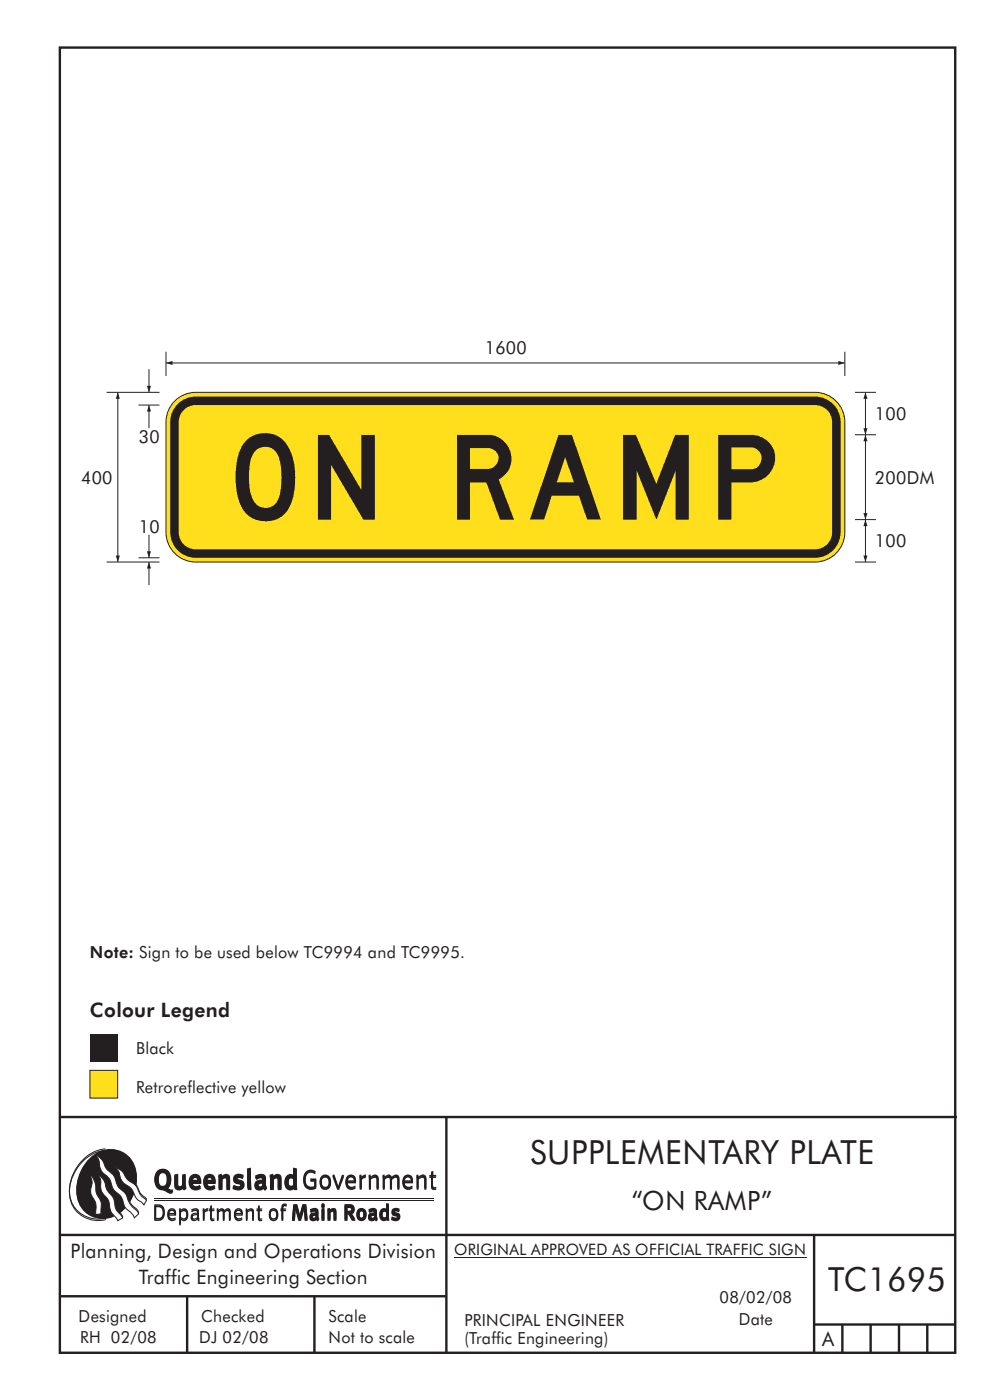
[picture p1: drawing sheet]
<svg xmlns="http://www.w3.org/2000/svg" width="210mm" height="297mm" viewBox="0 0 210 297" stroke-linecap="round" stroke-linejoin="round" font-family="sans-serif">
<g fill="none" stroke="#231f20" stroke-width=".51">
<path d="M12.7 10.1h189.9v276.9h-189.9zM12.7 237h190.3M94.7 236.9v50.1M12.7 262h190M12.7 275h82M39.7 275v12M66.7 275v12M172.7 262v25M172.7 281h30M178.7 281v6M184.7 281v6M190.7 281v6"/>
<path d="M196.7 281v6"/>
</g>
<path d="M19.1 219.4h5.9v5.9h-5.9z" fill-rule="evenodd" fill="#231f20"/>
<path d="M19.1 227.1h5.9v5.9h-5.9z" fill-rule="evenodd" fill="#ffdf1b" stroke="#231f20" stroke-width=".21"/>
<path d="M96.3 266.7h74.7" fill="none" stroke="#231f20" stroke-width=".21"/>
<g fill="#231f20">
<path d="M64.9 248.5a1.61 1.61 0 0 1 2.1 0l-.2 .3a1.17 1.17 0 0 0-1.4-.2 1.17 1.17 0 0 0-.6 1.3 1.42 1.42 0 0 0 1.2 1.8l.7-.1v-1.2h-.8l-.1-.4h1.3v1.8a1.82 1.82 0 0 1-2.2 0 1.82 1.82 0 0 1-.6-2.1l.2-.7z" fill-rule="evenodd"/>
<path d="M68.2 249.4a1.77 1.77 0 0 0 .4 2.7 1.39 1.39 0 0 0 1.4-.5 1.39 1.39 0 0 0 .2-1.5 1.19 1.19 0 0 0-2-.7zM68.5 249.7a.83 .83 0 0 1 1 .1 .83 .83 0 0 1 .2 .9 .75 .75 0 0 1-.6 1.1 .75 .75 0 0 1-.8-.9v-.9z" fill-rule="evenodd"/>
<path d="M70.5 249.2h.4l.8 2.4 .8-2.4h.5l-1.1 2.9h-.4z" fill-rule="evenodd"/>
<path d="M73.6 249.6a1.74 1.74 0 0 0 .5 2.5l.9-.1 .5-.2-.2-.3a.89 .89 0 0 1-1.1 .2 .89 .89 0 0 1-.4-1h1.7a1.15 1.15 0 0 0-.4-1.4 1.15 1.15 0 0 0-1.5 .3zM74 249.7a.67 .67 0 0 1 .8-.1 .67 .67 0 0 1 .3 .8h-1.3z" fill-rule="evenodd"/>
<path d="M76.2 249.3l.4-.1 .1 .4 .5-.4h.5l-.2 .5a.61 .61 0 0 0-.8 .6v1.8h-.4z" fill-rule="evenodd"/>
<path d="M78.1 249.3l.5-.1 .1 .4a.89 .89 0 0 1 .9-.4 .89 .89 0 0 1 .7 .7v2.2h-.4v-2.2l-.1-.2-.3-.1-.8 .3v2.2h-.4z" fill-rule="evenodd"/>
<path d="M81.1 249.3l.4-.1 .1 .4a.83 .83 0 0 1 .8-.4 .83 .83 0 0 1 .7 .4 .86 .86 0 0 1 .9-.4 .86 .86 0 0 1 .7 .7v2.2h-.4l-.1-2.4a.5 .5 0 0 0-.8 .1l-.2 .2v2.1h-.5v-2.3l-.4-.2-.7 .3v2.2h-.4z" fill-rule="evenodd"/>
<path d="M85.7 249.6a1.74 1.74 0 0 0 .5 2.5l.9-.1 .5-.2-.2-.3a.89 .89 0 0 1-1.1 .2 .89 .89 0 0 1-.4-1h1.7a1.15 1.15 0 0 0-.5-1.4 1.15 1.15 0 0 0-1.4 .3zM86 249.7a.67 .67 0 0 1 .9-.1 .67 .67 0 0 1 .3 .8h-1.3z" fill-rule="evenodd"/>
<path d="M88.3 249.3l.4-.1 .1 .4a.89 .89 0 0 1 .9-.4 .89 .89 0 0 1 .7 .7v2.2h-.4v-2.2l-.1-.2-.3-.1-.8 .3v2.2h-.4z" fill-rule="evenodd"/>
<path d="M91.5 248.5l.4-.1v.8h.7l-.2 .4h-.5v2.1l.1 .1h.5l.1 .2a.71 .71 0 0 1-1.2-.5v-1.9h-.3v-.4h.3z" fill-rule="evenodd"/>
<path d="M37 249.2l.8-.2v2a.46 .46 0 0 0 .2 .6 .46 .46 0 0 0 .6-.3v-2.1l.8-.2v2.3l.2 .6-.6 .3-.2-.3a1.03 1.03 0 0 1-1.2 .3 1.03 1.03 0 0 1-.6-1.1z" fill-rule="evenodd"/>
<path d="M40.4 249.4a1.64 1.64 0 0 0 0 2.3 1.64 1.64 0 0 0 2.3 .1l-.4-.5a.78 .78 0 0 1-.9 .3 .78 .78 0 0 1-.5-.7h1.8a1.37 1.37 0 0 0-.6-1.7 1.37 1.37 0 0 0-1.7 .2zM41 249.8a.48 .48 0 0 1 .7-.1 .48 .48 0 0 1 .2 .6h-1z" fill-rule="evenodd"/>
<path d="M43.5 249.4a1.65 1.65 0 0 0-.2 2 1.65 1.65 0 0 0 1.9 .7l.5-.3-.3-.5a.78 .78 0 0 1-.9 .4 .78 .78 0 0 1-.5-.8h1.8a1.37 1.37 0 0 0-.6-1.7 1.37 1.37 0 0 0-1.7 .2zM44.1 249.8a.48 .48 0 0 1 .6-.1 .48 .48 0 0 1 .2 .6h-.9z" fill-rule="evenodd"/>
<path d="M46.3 249.2l.7-.2 .1 .4a.95 .95 0 0 1 1-.3 .95 .95 0 0 1 .7 .8v2.3h-.8v-2.3l-.3-.2-.5 .3v2.2h-.8z" fill-rule="evenodd"/>
<path d="M49.7 249.4a1.73 1.73 0 0 1 2-.1l-.2 .5-.6-.2a.42 .42 0 0 0-.6 .3l.2 .2a1.23 1.23 0 0 1 1.4 1.1 1.47 1.47 0 0 1-2.3 .9l-.3-.2 .3-.6 .7 .3a.47 .47 0 0 0 .7-.3 .87 .87 0 0 0-1-.5l-.4-.2-.1-.4z" fill-rule="evenodd"/>
<path d="M54.1 249.4l.3 .6 .3-.2a.62 .62 0 0 1 .9 .1v.4a1.21 1.21 0 0 0-1.3 .3 1.21 1.21 0 0 0-.2 1.3 1.19 1.19 0 0 0 1.7 0l.5 .4 .4-.5-.3-.3v-1.4a.96 .96 0 0 0-1.3-1.1zM55 250.9l.6-.1v.7a.43 .43 0 0 1-.6 .1 .43 .43 0 0 1 0-.7z" fill-rule="evenodd"/>
<path d="M57.2 249.2l.7-.2 .1 .4a.95 .95 0 0 1 1-.3 .95 .95 0 0 1 .7 .8v2.3h-.8v-2.3l-.3-.2-.5 .3v2.2h-.8z" fill-rule="evenodd"/>
<path d="M62.2 247.7v1.5a1.29 1.29 0 0 0-1.4 .1 1.29 1.29 0 0 0-.5 1.4 1.24 1.24 0 0 0 .5 1.3 1.24 1.24 0 0 0 1.5 0l.1 .2h.7l-.1-4.4zM61.5 249.8l.4-.1 .3 .2v1.4l-.3 .2a.48 .48 0 0 1-.6-.4 1.52 1.52 0 0 1 .2-1.3z" fill-rule="evenodd"/>
<path d="M52.4 247.9l.8-.2 .2 4.5h-.8l-.1-.2z" fill-rule="evenodd"/>
</g>
<path d="M22.4 243.7a9 9 0 0 0-7.4 10.9 6.2 6.2 0 0 0 7.5 3.8M32.7 254.3h59.4" fill="none" stroke="#231f20" stroke-width=".21"/>
<path d="M19.1 245.6a5.7 5.7 0 0 1 6.5-1.4 5.7 5.7 0 0 1 3.4 5.7 8.6 8.6 0 0 1-6.2 8.3 5.7 5.7 0 0 1-6.5-7 9.9 9.9 0 0 1 2.8-5.6z" fill-rule="evenodd" fill="#231f20"/>
<path d="M24.4 247.4a3.1 3.1 0 0 1 2.3 2.1l.8 .8a3.2 3.2 0 0 1 2 2.4l.4 .6 1.2 1-.6 1-.2-.3a3.5 3.5 0 0 1-1.9-2.1 3.8 3.8 0 0 0-2.1-2.2 3.5 3.5 0 0 1-1-2.2zM20.4 244.8a3.4 3.4 0 0 1 1.9 2.4l.7 .9a3.3 3.3 0 0 1 1.7 2.6 4.4 4.4 0 0 0 1.7 2l.3 .3a6.1 6.1 0 0 0 2.5 3.7l.2 .5-.9 .9a6.1 6.1 0 0 0-1.9-2.3l-.4-.7a3.6 3.6 0 0 0-1.9-2.8l-.6-1a3.6 3.6 0 0 0-1.9-2.8 3.7 3.7 0 0 1-.8-2.4zM21 249a3.4 3.4 0 0 1 1.5 2.7l.6 1a3.8 3.8 0 0 1 1.4 3.1l.3 .7 1.2 1.6-1 .5-.5-.7a3.2 3.2 0 0 1-1.3-2.8 4.3 4.3 0 0 0-1.4-2.2 4.7 4.7 0 0 1-.5-3zM19.2 249a5.1 5.1 0 0 1 1.2 3.7l.3 .6a3.1 3.1 0 0 1 .7 3l.1 .9-1.1 .1-.1-.7a3.5 3.5 0 0 0-.9-3.3 3.6 3.6 0 0 1 .1-2.5z" fill-rule="evenodd" fill="#fff" stroke="#231f20" stroke-width=".21"/>
<g fill="#231f20">
<path d="M33.4 248.4a2.51 2.51 0 0 0 .4 3.7l.8 .1a2.78 2.78 0 0 0 2 .7l.2-.6h-.6l-.7-.3a2.56 2.56 0 0 0 0-3.8 1.83 1.83 0 0 0-2.1 .2zM34 248.7a.87 .87 0 0 1 1 .1 .87 .87 0 0 1 .4 .9v.4a1.17 1.17 0 0 1-.9 1.5l-.3-.1a2.38 2.38 0 0 1-.2-2.8z" fill-rule="evenodd"/>
<path d="M33.1 255.8v2.6a1.12 1.12 0 0 0 1.2-.3 1.12 1.12 0 0 0 .2-1.2l-.1-.5-.3-.5zM32.7 255.5h1.1a1.67 1.67 0 0 1 1.2 1.6 1.67 1.67 0 0 1-1.3 1.6h-1zM36.1 256.8l-.2 .5h1.1a.55 .55 0 0 0-.3-.6 .55 .55 0 0 0-.6 .1zM35.8 256.6a.95 .95 0 0 1 1.2-.1 .95 .95 0 0 1 .4 1.1h-1.5a.72 .72 0 0 0 .4 .8 .72 .72 0 0 0 .9-.2l.1 .3a1.15 1.15 0 0 1-1.5 0 1.15 1.15 0 0 1-.2-1.5zM38.4 257v1.1a.7 .7 0 0 0 .9 .2 .7 .7 0 0 0 .2-.9 .61 .61 0 0 0-.4-.7 .61 .61 0 0 0-.7 .3zM38 256.4l.3-.1 .1 .4a.95 .95 0 0 1 1.2-.2 .95 .95 0 0 1 .3 1.2 .92 .92 0 0 1-.5 .9 .92 .92 0 0 1-1-.1v1.1l-.4 .1zM40.9 257.7a.5 .5 0 0 0 .2 .8 .5 .5 0 0 0 .7-.4v-.6zM40.5 256.6a1 1 0 0 1 1.7 .3v1.4l.2 .2-.2 .3-.3-.4a.78 .78 0 0 1-1.4 0 .78 .78 0 0 1 .8-1.1h.5a.58 .58 0 0 0-.3-.7 .58 .58 0 0 0-.7 .2zM43 256.4l.3-.1 .1 .4 .3-.3 .5-.1-.2 .4a.52 .52 0 0 0-.6 .5v1.5h-.4zM44.6 255.8l.4-.1-.1 .7h.6l-.1 .2h-.5v1.5a.35 .35 0 0 0 .6 .3v.3a.57 .57 0 0 1-.6 0 .57 .57 0 0 1-.3-.5v-1.6h-.3v-.2h.3zM45.9 256.4l.4-.1 .1 .4 .2-.2a.64 .64 0 0 1 1 .2 .7 .7 0 0 1 .8-.4 .7 .7 0 0 1 .5 .6v1.8h-.4v-1.7l-.2-.4-.7 .4v1.7h-.3v-1.7a.38 .38 0 0 0-.3-.4 .38 .38 0 0 0-.5 .2l-.1 .2v1.7h-.4zM50.2 256.8l-.2 .5h1.1a.55 .55 0 0 0-.2-.6 .55 .55 0 0 0-.7 .1zM49.9 256.6a.95 .95 0 0 1 1.2-.1 .95 .95 0 0 1 .4 1.1h-1.5a.72 .72 0 0 0 .4 .8 .72 .72 0 0 0 .9-.2l.1 .3a1.15 1.15 0 0 1-1.5 0 1.15 1.15 0 0 1-.2-1.5zM52.1 256.4l.3-.1 .1 .4a.72 .72 0 0 1 .8-.4 .72 .72 0 0 1 .6 .6v1.8h-.4v-1.6a.45 .45 0 0 0-.3-.5 .45 .45 0 0 0-.5 .2l-.2 .2v1.7h-.3zM54.7 255.8l.4-.1v.7h.6l-.1 .2h-.5v1.5a.35 .35 0 0 0 .5 .3v.3a.57 .57 0 0 1-.6 0 .57 .57 0 0 1-.3-.5v-1.6h-.3v-.2h.3zM57.6 256.7l-.2 .8a.65 .65 0 0 0 .3 .8 .65 .65 0 0 0 .8-.2l.1-.1a.93 .93 0 0 0-.7-1.4zM57.3 256.6a1.12 1.12 0 0 1 1.4 0 1.12 1.12 0 0 1 .2 1.5 1.01 1.01 0 0 1-1.2 .6 1.01 1.01 0 0 1-.7-1.2zM59.9 255.5l.5-.2 .5 .1-.2 .3-.3-.1-.3 .2v.6h.6l-.1 .2h-.5v2.1h-.4v-2.1h-.2v-.2h.2zM62.2 255.4l-.3 3.3h.7l.1-2.3 .6 2.3h.5l.7-2.3 .1 2.3h.7l-.3-3.3h-.9l-.5 2.2-.5-2.2zM65.7 256.6l.3 .4a.51 .51 0 0 1 .5-.3 .51 .51 0 0 1 .4 .4v.1a.88 .88 0 0 0-1.1 .3 .88 .88 0 0 0 .2 1.2 .9 .9 0 0 0 1.1-.2l.3 .3 .4-.4-.3-.3v-1a.87 .87 0 0 0-.4-.9 .87 .87 0 0 0-1 .2zM66.4 257.7l.5-.1v.6l-.1 .1h-.3l-.2-.2zM68.2 256.3v2.4h.6v-2.5zM68.1 255.6a.4 .4 0 0 0 .8 0 .4 .4 0 0 0-.8 0zM69.4 256.4l.1 2.3h.6v-1.7a.33 .33 0 0 1 .4-.2 .33 .33 0 0 1 .2 .3v1.6h.7v-1.8a.75 .75 0 0 0-.6-.6 .75 .75 0 0 0-.8 .2v-.3zM73.1 255.4v3.3h.6v-1.4l.3 .3 .7 1.1h.7l-.9-1.4a.94 .94 0 0 0 .7-1 .94 .94 0 0 0-.9-.9zM73.7 256a.51 .51 0 0 1 .7 .1 .51 .51 0 0 1-.1 .7h-.6zM75.9 256.6a1.19 1.19 0 0 0-.1 1.7 1.19 1.19 0 0 0 1.7 0 1.19 1.19 0 0 0 0-1.6 1.19 1.19 0 0 0-1.6-.1zM76.5 256.8l.2-.1a.99 .99 0 0 1 0 1.6 1.06 1.06 0 0 1-.2-1.5zM78.1 256.6l.3 .4a.51 .51 0 0 1 .5-.3 .51 .51 0 0 1 .4 .4v.1a.88 .88 0 0 0-1.1 .3 .88 .88 0 0 0 .2 1.2 .9 .9 0 0 0 1.1-.2l.3 .3 .4-.4-.2-.3v-1a.87 .87 0 0 0-.5-.9 .87 .87 0 0 0-1 .2zM78.9 257.7l.4-.1v.6l-.1 .1h-.3l-.2-.2zM81.9 255.2v1.2a1.2 1.2 0 0 0-1.4 .6 1.2 1.2 0 0 0 .2 1.4l.5 .3 .8-.1v.1h.6l-.1-3.4zM81.4 256.8l.5 .1-.1 1.2a.46 .46 0 0 1-.5 0 .46 .46 0 0 1-.2-.6zM83.3 256.4a.79 .79 0 0 0-.2 1 .79 .79 0 0 0 1 .4 .33 .33 0 0 1 0 .5 .33 .33 0 0 1-.5-.1l-.5-.2-.2 .5a1.15 1.15 0 0 0 1.2 .3 1.15 1.15 0 0 0 .8-1 1.49 1.49 0 0 0-1.2-.8 .4 .4 0 0 1 .3-.3 .4 .4 0 0 1 .4 .1l.2 .1 .2-.4a1.47 1.47 0 0 0-1.5-.1z" fill-rule="evenodd"/>
<path d="M64.9 248.8a1.61 1.61 0 0 1 2.1 0l-.2 .3a1.17 1.17 0 0 0-1.4-.2 1.17 1.17 0 0 0-.6 1.3 1.42 1.42 0 0 0 1.2 1.9l.7-.2v-1.2h-.8l-.1-.4h1.3v1.8a1.82 1.82 0 0 1-2.2 0 1.82 1.82 0 0 1-.6-2.1l.2-.7z" fill-rule="evenodd"/>
<path d="M68.2 249.7a1.77 1.77 0 0 0 .4 2.7 1.39 1.39 0 0 0 1.4-.5 1.39 1.39 0 0 0 .2-1.5 1.19 1.19 0 0 0-2-.7zM68.5 250a.83 .83 0 0 1 1 .1 .83 .83 0 0 1 .2 .9 .75 .75 0 0 1-.6 1.1 .75 .75 0 0 1-.8-.8v-1z" fill-rule="evenodd"/>
<path d="M70.5 249.6l.4-.1 .8 2.4 .8-2.3h.5l-1.1 2.8h-.4z" fill-rule="evenodd"/>
<path d="M73.6 249.9a1.74 1.74 0 0 0 .5 2.5l.9-.1 .5-.2-.2-.3a.89 .89 0 0 1-1.1 .2 .89 .89 0 0 1-.4-1h1.7a1.15 1.15 0 0 0-.4-1.3 1.15 1.15 0 0 0-1.5 .2zM74 250a.67 .67 0 0 1 .8-.1 .67 .67 0 0 1 .3 .8h-1.3z" fill-rule="evenodd"/>
<path d="M76.2 249.6l.4-.1 .1 .4 .5-.4h.5l-.2 .5a.61 .61 0 0 0-.8 .6v1.8h-.4z" fill-rule="evenodd"/>
<path d="M78.1 249.6l.5-.1 .1 .4a.89 .89 0 0 1 .9-.4 .89 .89 0 0 1 .7 .7v2.2h-.4v-2.2l-.1-.2-.3-.1-.8 .4v2.1h-.4z" fill-rule="evenodd"/>
<path d="M81.1 249.6l.4-.1 .1 .4a.83 .83 0 0 1 .8-.4 .83 .83 0 0 1 .7 .4 .86 .86 0 0 1 .9-.4 .86 .86 0 0 1 .7 .7v2.2h-.4l-.1-2.3a.5 .5 0 0 0-.8 0l-.2 .2v2.1h-.5v-2.2l-.4-.3-.7 .4v2.1h-.4z" fill-rule="evenodd"/>
<path d="M85.7 249.9a1.74 1.74 0 0 0 .5 2.5l.9-.1 .5-.2-.2-.3a.89 .89 0 0 1-1.1 .2 .89 .89 0 0 1-.4-1h1.7a1.15 1.15 0 0 0-.5-1.3 1.15 1.15 0 0 0-1.4 .2zM86 250a.67 .67 0 0 1 .9-.1 .67 .67 0 0 1 .3 .8h-1.3z" fill-rule="evenodd"/>
<path d="M88.3 249.6l.4-.1 .1 .4a.89 .89 0 0 1 .9-.4 .89 .89 0 0 1 .7 .7v2.2h-.4v-2.2l-.1-.2-.3-.1-.8 .4v2.1h-.4z" fill-rule="evenodd"/>
<path d="M91.5 248.8l.4-.1v.9h.7l-.2 .3h-.5v2.1l.1 .1h.5l.1 .3a.71 .71 0 0 1-1.2-.6v-1.9h-.3v-.3h.3z" fill-rule="evenodd"/>
<path d="M37 249.5l.8-.2v2a.46 .46 0 0 0 .2 .6 .46 .46 0 0 0 .6-.2v-2.2l.8-.2v2.4l.2 .5-.6 .4-.2-.4a1.03 1.03 0 0 1-1.2 .3 1.03 1.03 0 0 1-.6-1.1z" fill-rule="evenodd"/>
<path d="M40.4 249.8a1.64 1.64 0 0 0 0 2.2 1.64 1.64 0 0 0 2.3 .1l-.4-.4a.78 .78 0 0 1-.9 .3 .78 .78 0 0 1-.5-.8h1.8a1.37 1.37 0 0 0-.6-1.7 1.37 1.37 0 0 0-1.7 .3zM41 250.1a.48 .48 0 0 1 .7-.1 .48 .48 0 0 1 .2 .6h-1z" fill-rule="evenodd"/>
<path d="M43.5 249.8a1.65 1.65 0 0 0-.2 1.9 1.65 1.65 0 0 0 1.9 .8l.5-.4-.3-.4a.78 .78 0 0 1-.9 .3 .78 .78 0 0 1-.5-.8h1.8a1.37 1.37 0 0 0-.6-1.7 1.37 1.37 0 0 0-1.7 .3zM44.1 250.1a.48 .48 0 0 1 .6-.1 .48 .48 0 0 1 .2 .6h-.9z" fill-rule="evenodd"/>
<path d="M46.3 249.5l.7-.2 .1 .4a.95 .95 0 0 1 1-.3 .95 .95 0 0 1 .7 .8v2.3h-.8v-2.3l-.3-.2-.5 .3v2.2h-.8z" fill-rule="evenodd"/>
<path d="M49.7 249.7a1.73 1.73 0 0 1 2-.1l-.2 .5-.6-.2a.42 .42 0 0 0-.6 .3l.2 .3a1.23 1.23 0 0 1 1.4 1 1.47 1.47 0 0 1-2.3 .9l-.3-.2 .3-.6 .7 .3a.47 .47 0 0 0 .7-.3 .87 .87 0 0 0-1-.5l-.4-.2-.1-.4z" fill-rule="evenodd"/>
<path d="M54.1 249.8l.3 .5 .3-.2a.62 .62 0 0 1 .9 .1v.4a1.21 1.21 0 0 0-1.3 .3 1.21 1.21 0 0 0-.2 1.3 1.19 1.19 0 0 0 1.7 0l.5 .4 .4-.5-.3-.3v-1.4a.96 .96 0 0 0-1.3-1.1zM55 251.2l.6-.1v.7a.43 .43 0 0 1-.6 .1 .43 .43 0 0 1 0-.7z" fill-rule="evenodd"/>
<path d="M57.2 249.5l.7-.2 .1 .4a.95 .95 0 0 1 1-.3 .95 .95 0 0 1 .7 .8v2.3h-.8v-2.3l-.3-.2-.5 .3v2.2h-.8z" fill-rule="evenodd"/>
<path d="M62.2 248v1.5a1.29 1.29 0 0 0-1.4 .2 1.29 1.29 0 0 0-.5 1.3 1.24 1.24 0 0 0 .5 1.3 1.24 1.24 0 0 0 1.5 0l.1 .2h.7l-.1-4.3zM61.5 250.1l.4-.1 .3 .2v1.5l-.3 .1a.48 .48 0 0 1-.6-.4 1.52 1.52 0 0 1 .2-1.3z" fill-rule="evenodd"/>
<path d="M52.4 248.2l.8-.2 .2 4.5h-.8l-.1-.2z" fill-rule="evenodd"/>
</g>
<path d="M22.4 244a9 9 0 0 0-7.4 10.9 6.2 6.2 0 0 0 7.5 3.8M32.7 254.6h59.4" fill="none" stroke="#231f20" stroke-width=".21"/>
<path d="M19.1 245.9a5.7 5.7 0 0 1 6.5-1.4 5.7 5.7 0 0 1 3.4 5.7 8.6 8.6 0 0 1-6.2 8.3 5.7 5.7 0 0 1-6.5-7 9.9 9.9 0 0 1 2.8-5.6z" fill-rule="evenodd" fill="#231f20"/>
<path d="M24.4 247.7a3.1 3.1 0 0 1 2.3 2.2l.8 .7a3.2 3.2 0 0 1 2 2.4l.4 .6 1.2 1.1-.6 .9-.2-.3a3.5 3.5 0 0 1-1.9-2.1 3.8 3.8 0 0 0-2.1-2.2 3.5 3.5 0 0 1-1-2.2zM20.4 245.1a3.4 3.4 0 0 1 1.9 2.5l.7 .8a3.3 3.3 0 0 1 1.7 2.6 4.4 4.4 0 0 0 1.7 2l.3 .3a6.1 6.1 0 0 0 2.5 3.7l.2 .5-.9 .9a6.1 6.1 0 0 0-1.9-2.3l-.4-.7a3.6 3.6 0 0 0-1.9-2.8l-.6-1a3.6 3.6 0 0 0-1.9-2.8 3.7 3.7 0 0 1-.8-2.4zM21 249.3a3.4 3.4 0 0 1 1.5 2.7l.6 1a3.8 3.8 0 0 1 1.4 3.1l.3 .7 1.2 1.6-1 .5-.5-.7a3.2 3.2 0 0 1-1.3-2.8 4.3 4.3 0 0 0-1.4-2.2 4.7 4.7 0 0 1-.5-2.9zM19.2 249.3a5.1 5.1 0 0 1 1.2 3.7l.3 .7a3.1 3.1 0 0 1 .7 3l.1 .8-1.1 .2-.1-.8a3.5 3.5 0 0 0-.9-3.3 3.6 3.6 0 0 1 .1-2.5z" fill-rule="evenodd" fill="#fff" stroke="#231f20" stroke-width=".21"/>
<g fill="#231f20">
<path d="M33.4 248.7a2.51 2.51 0 0 0 .4 3.7l.8 .1a2.78 2.78 0 0 0 2 .7l.2-.6h-.6l-.7-.3a2.56 2.56 0 0 0 0-3.8 1.83 1.83 0 0 0-2.1 .2zM34 249.1a.87 .87 0 0 1 1 0 .87 .87 0 0 1 .4 .9v.4a1.17 1.17 0 0 1-.9 1.5l-.3-.1a2.38 2.38 0 0 1-.2-2.7z" fill-rule="evenodd"/>
<path d="M33.1 256.1v2.6a1.12 1.12 0 0 0 1.2-.3 1.12 1.12 0 0 0 .2-1.2l-.1-.5-.3-.4zM32.7 255.8h1.1a1.67 1.67 0 0 1 1.2 1.6 1.67 1.67 0 0 1-1.3 1.6h-1zM36.1 257.1l-.2 .5h1.1a.55 .55 0 0 0-.3-.6 .55 .55 0 0 0-.6 .1zM35.8 256.9a.95 .95 0 0 1 1.2-.1 .95 .95 0 0 1 .4 1.1h-1.5a.72 .72 0 0 0 .4 .8 .72 .72 0 0 0 .9-.2l.1 .3a1.15 1.15 0 0 1-1.5 0 1.15 1.15 0 0 1-.2-1.5zM38.4 257.3v1.2a.7 .7 0 0 0 .9 .1 .7 .7 0 0 0 .2-.9 .61 .61 0 0 0-.4-.7 .61 .61 0 0 0-.7 .3zM38 256.7l.3-.1 .1 .4a.95 .95 0 0 1 1.2-.2 .95 .95 0 0 1 .3 1.2 .92 .92 0 0 1-.5 .9 .92 .92 0 0 1-1-.1v1.1l-.4 .1zM40.9 258a.5 .5 0 0 0 .2 .8 .5 .5 0 0 0 .7-.4v-.6zM40.5 256.9a1 1 0 0 1 1.7 .3v1.4l.2 .2-.2 .3-.3-.4a.78 .78 0 0 1-1.4 0 .78 .78 0 0 1 .8-1.1h.5a.58 .58 0 0 0-.3-.7 .58 .58 0 0 0-.7 .2zM43 256.7l.3-.1 .1 .4 .3-.3 .5-.1-.2 .4a.52 .52 0 0 0-.6 .5v1.5h-.4zM44.6 256.1l.4-.1-.1 .7h.6l-.1 .2h-.5v1.5a.35 .35 0 0 0 .6 .3v.3a.57 .57 0 0 1-.6 .1 .57 .57 0 0 1-.3-.6v-1.6h-.3v-.2h.3zM45.9 256.7l.4-.1 .1 .4 .2-.2a.64 .64 0 0 1 1 .2 .7 .7 0 0 1 .8-.4 .7 .7 0 0 1 .5 .6v1.8h-.4v-1.7l-.2-.4-.7 .4v1.7h-.3v-1.7a.38 .38 0 0 0-.3-.4 .38 .38 0 0 0-.5 .2l-.1 .2v1.7h-.4zM50.2 257.1l-.2 .5h1.1a.55 .55 0 0 0-.2-.6 .55 .55 0 0 0-.7 .1zM49.9 256.9a.95 .95 0 0 1 1.2-.1 .95 .95 0 0 1 .4 1.1h-1.5a.72 .72 0 0 0 .4 .8 .72 .72 0 0 0 .9-.2l.1 .3a1.15 1.15 0 0 1-1.5 0 1.15 1.15 0 0 1-.2-1.5zM52.1 256.7l.3-.1 .1 .4a.72 .72 0 0 1 .8-.4 .72 .72 0 0 1 .6 .6v1.8h-.4v-1.6a.45 .45 0 0 0-.3-.5 .45 .45 0 0 0-.5 .2l-.2 .2v1.7h-.3zM54.7 256.1l.4-.1v.7h.6l-.1 .2h-.5v1.5a.35 .35 0 0 0 .5 .3v.3a.57 .57 0 0 1-.6 .1 .57 .57 0 0 1-.3-.6v-1.6h-.3v-.2h.3zM57.6 257.1l-.2 .7a.65 .65 0 0 0 .3 .8 .65 .65 0 0 0 .8-.2l.1-.1a.93 .93 0 0 0-.7-1.4zM57.3 256.9a1.12 1.12 0 0 1 1.4 0 1.12 1.12 0 0 1 .2 1.5 1.01 1.01 0 0 1-1.2 .6 1.01 1.01 0 0 1-.7-1.2zM59.9 255.8l.5-.2 .5 .2-.2 .2-.3-.1-.3 .2v.6h.6l-.1 .2h-.5v2.1h-.4v-2.1h-.2v-.2h.2zM62.2 255.8l-.3 3.2h.7l.1-2.3 .6 2.3h.5l.7-2.3 .1 2.3h.7l-.3-3.2h-.9l-.5 2.1-.5-2.1zM65.7 256.9l.3 .4a.51 .51 0 0 1 .5-.3 .51 .51 0 0 1 .4 .4v.1a.88 .88 0 0 0-1.1 .4 .88 .88 0 0 0 .2 1.1 .9 .9 0 0 0 1.1-.2l.3 .3 .4-.4-.3-.3v-1a.87 .87 0 0 0-.4-.9 .87 .87 0 0 0-1 .2zM66.4 258h.5v.5l-.1 .1h-.3l-.2-.2zM68.2 256.7v2.3h.6v-2.4zM68.1 255.9a.4 .4 0 0 0 .8 0 .4 .4 0 0 0-.8 0zM69.4 256.7l.1 2.3h.6v-1.7a.33 .33 0 0 1 .4-.2 .33 .33 0 0 1 .2 .3v1.6h.7v-1.7a.75 .75 0 0 0-.6-.7 .75 .75 0 0 0-.8 .2v-.3zM73.1 255.8v3.2h.6v-1.4l.3 .3 .7 1.1h.7l-.9-1.4a.94 .94 0 0 0 .7-1 .94 .94 0 0 0-.9-.8zM73.7 256.3a.51 .51 0 0 1 .7 .1 .51 .51 0 0 1-.1 .7l-.6 .1zM75.9 256.9a1.19 1.19 0 0 0-.1 1.7 1.19 1.19 0 0 0 1.7 0 1.19 1.19 0 0 0 0-1.6 1.19 1.19 0 0 0-1.6-.1zM76.5 257.1l.2-.1a.99 .99 0 0 1 0 1.6 1.06 1.06 0 0 1-.2-1.5zM78.1 256.9l.3 .4a.51 .51 0 0 1 .5-.3 .51 .51 0 0 1 .4 .4v.1a.88 .88 0 0 0-1.1 .4 .88 .88 0 0 0 .2 1.1 .9 .9 0 0 0 1.1-.2l.3 .3 .4-.4-.2-.3v-1a.87 .87 0 0 0-.5-.9 .87 .87 0 0 0-1 .2zM78.9 258h.4v.5l-.1 .1h-.3l-.2-.2zM81.9 255.5v1.2a1.2 1.2 0 0 0-1.4 .6 1.2 1.2 0 0 0 .2 1.4l.5 .3 .8-.1v.1h.6l-.1-3.4zM81.4 257.1l.5 .1-.1 1.2a.46 .46 0 0 1-.5 0 .46 .46 0 0 1-.2-.5zM83.3 256.8a.79 .79 0 0 0-.2 .9 .79 .79 0 0 0 1 .4 .33 .33 0 0 1 0 .5 .33 .33 0 0 1-.5 0l-.5-.3-.2 .5a1.15 1.15 0 0 0 1.2 .3 1.15 1.15 0 0 0 .8-1 1.49 1.49 0 0 0-1.2-.8 .4 .4 0 0 1 .3-.3 .4 .4 0 0 1 .4 .1l.2 .1 .2-.4a1.47 1.47 0 0 0-1.5 0z" fill-rule="evenodd"/>
</g>
<path d="M35.2 74.6v5.2M35.2 77h144M179.2 74.6v5.2M181.4 110.2h4.4M181.4 119.2h4.4" fill="none" stroke="#231f20" stroke-width=".21"/>
<g fill="#231f20">
<path d="M35.2 77l1.4-.4v.8z"/>
<path d="M177.8 76.6l1.4 .4-1.4 .4z"/>
</g>
<path d="M183.6 110.2v9" fill="none" stroke="#231f20" stroke-width=".21"/>
<g fill="#231f20">
<path d="M183.6 110.2l.4 1.4h-.8z"/>
<path d="M183.2 117.9h.8l-.4 1.3z"/>
</g>
<path d="M181.4 83.2h4.4M181.4 92.2h4.4M183.6 83.2v9" fill="none" stroke="#231f20" stroke-width=".21"/>
<g fill="#231f20">
<path d="M183.6 83.2l.4 1.4h-.8z"/>
<path d="M183.2 90.9h.8l-.4 1.3z"/>
</g>
<path d="M183.6 92.2v18" fill="none" stroke="#231f20" stroke-width=".21"/>
<g fill="#231f20">
<path d="M183.6 92.2l.4 1.4h-.8z"/>
<path d="M183.2 108.9h.8l-.4 1.3z"/>
</g>
<path d="M37.1 85.1a6.3 6.3 0 0 1 4.4-1.9h131.4a6.3 6.3 0 0 1 6.3 6.3v23.4a6.3 6.3 0 0 1-6.3 6.3h-131.4a6.3 6.3 0 0 1-6.3-6.3v-23.4a6.3 6.3 0 0 1 1.9-4.4z" fill-rule="evenodd" fill="#ffdf1b" stroke="#231f20" stroke-width=".21"/>
<path d="M37.7 85.7a5.4 5.4 0 0 1 3.8-1.6h131.4a5.4 5.4 0 0 1 5.4 5.4v23.4a5.4 5.4 0 0 1-5.4 5.4h-131.4a5.4 5.4 0 0 1-5.4-5.4v-23.4a5.4 5.4 0 0 1 1.6-3.8z" fill-rule="evenodd" fill="#231f20"/>
<path d="M39 87a3.6 3.6 0 0 1 2.5-1.1h131.4a3.6 3.6 0 0 1 3.6 3.6v23.4a3.6 3.6 0 0 1-3.6 3.6h-131.4a3.6 3.6 0 0 1-3.6-3.6v-23.4a3.6 3.6 0 0 1 1.1-2.5z" fill-rule="evenodd" fill="#ffdf1b"/>
<path d="M29.4 118.3h4.4M31.6 119.2v4.9" fill="none" stroke="#231f20" stroke-width=".21"/>
<path d="M31.6 119.2l.4 1.4h-.8z" fill="#231f20"/>
<path d="M31.6 113.4v4.9" fill="none" stroke="#231f20" stroke-width=".21"/>
<path d="M31.2 117h.8l-.4 1.3z" fill="#231f20"/>
<path d="M25 83.2v36" fill="none" stroke="#231f20" stroke-width=".21"/>
<g fill="#231f20">
<path d="M24.6 117.9h.8l-.4 1.3z"/>
<path d="M25 83.2l.4 1.4h-.8z"/>
</g>
<path d="M22.6 83.2h11.2M29.4 85.9h4.4M31.6 85.9v4.9M22.6 119.2h11.2" fill="none" stroke="#231f20" stroke-width=".21"/>
<path d="M31.6 85.9l.4 1.4h-.8z" fill="#231f20"/>
<path d="M31.6 78.3v4.9" fill="none" stroke="#231f20" stroke-width=".21"/>
<path d="M31.2 81.9h.8l-.4 1.3z" fill="#231f20"/>
<text font-size="18" fill="#231f20" x="50" y="110.2">ON RAMP</text>
<g font-size="7.1" fill="#231f20">
<text x="112.4" y="247">SUPPLEMENTARY PLATE</text>
<text x="175.7" y="274">TC1695</text>
</g>
<text font-size="5.6" fill="#231f20" x="134" y="256.7">“ON RAMP”</text>
<g font-size="4.2" fill="#231f20">
<text x="19.1" y="215.7">Colour Legend</text>
<text x="15" y="266.8">Planning, Design and Operations Division</text>
<text x="29.4" y="272.4">Traffic Engineering Section</text>
<text x="174.4" y="285.5">A</text>
</g>
<g font-size="3.8" fill="#231f20">
<text x="102.8" y="75.2">1600</text>
<text x="185.6" y="89.1">100</text>
<text x="29.5" y="94.1">30</text>
<text x="17.2" y="102.6">400</text>
<text x="185.6" y="102.6">200DM</text>
<text x="29.5" y="113">10</text>
<text x="185.6" y="116.1">100</text>
</g>
<g font-size="3.5" fill="#231f20">
<text x="19.1" y="203.2">Note: Sign to be used below TC9994 and TC9995.</text>
<text x="28.9" y="223.6">Black</text>
<text x="28.9" y="231.9">Retroreflective yellow</text>
<text x="16.7" y="280.4">Designed</text>
<text x="42.7" y="280.4">Checked</text>
<text x="69.7" y="280.4">Scale</text>
<text x="98.5" y="281.3">PRINCIPAL ENGINEER</text>
<text x="152.7" y="276.4">08/02/08</text>
<text x="156.7" y="281">Date</text>
<text x="17" y="284.8">RH 02/08</text>
<text x="42.3" y="284.8">DJ 02/08</text>
<text x="69.7" y="285">Not to scale</text>
<text x="98.5" y="285.1">(Traffic Engineering)</text>
</g>
<text font-size="3.4" fill="#231f20" x="96.3" y="266.3">ORIGINAL APPROVED AS OFFICIAL TRAFFIC SIGN</text>
</svg>
